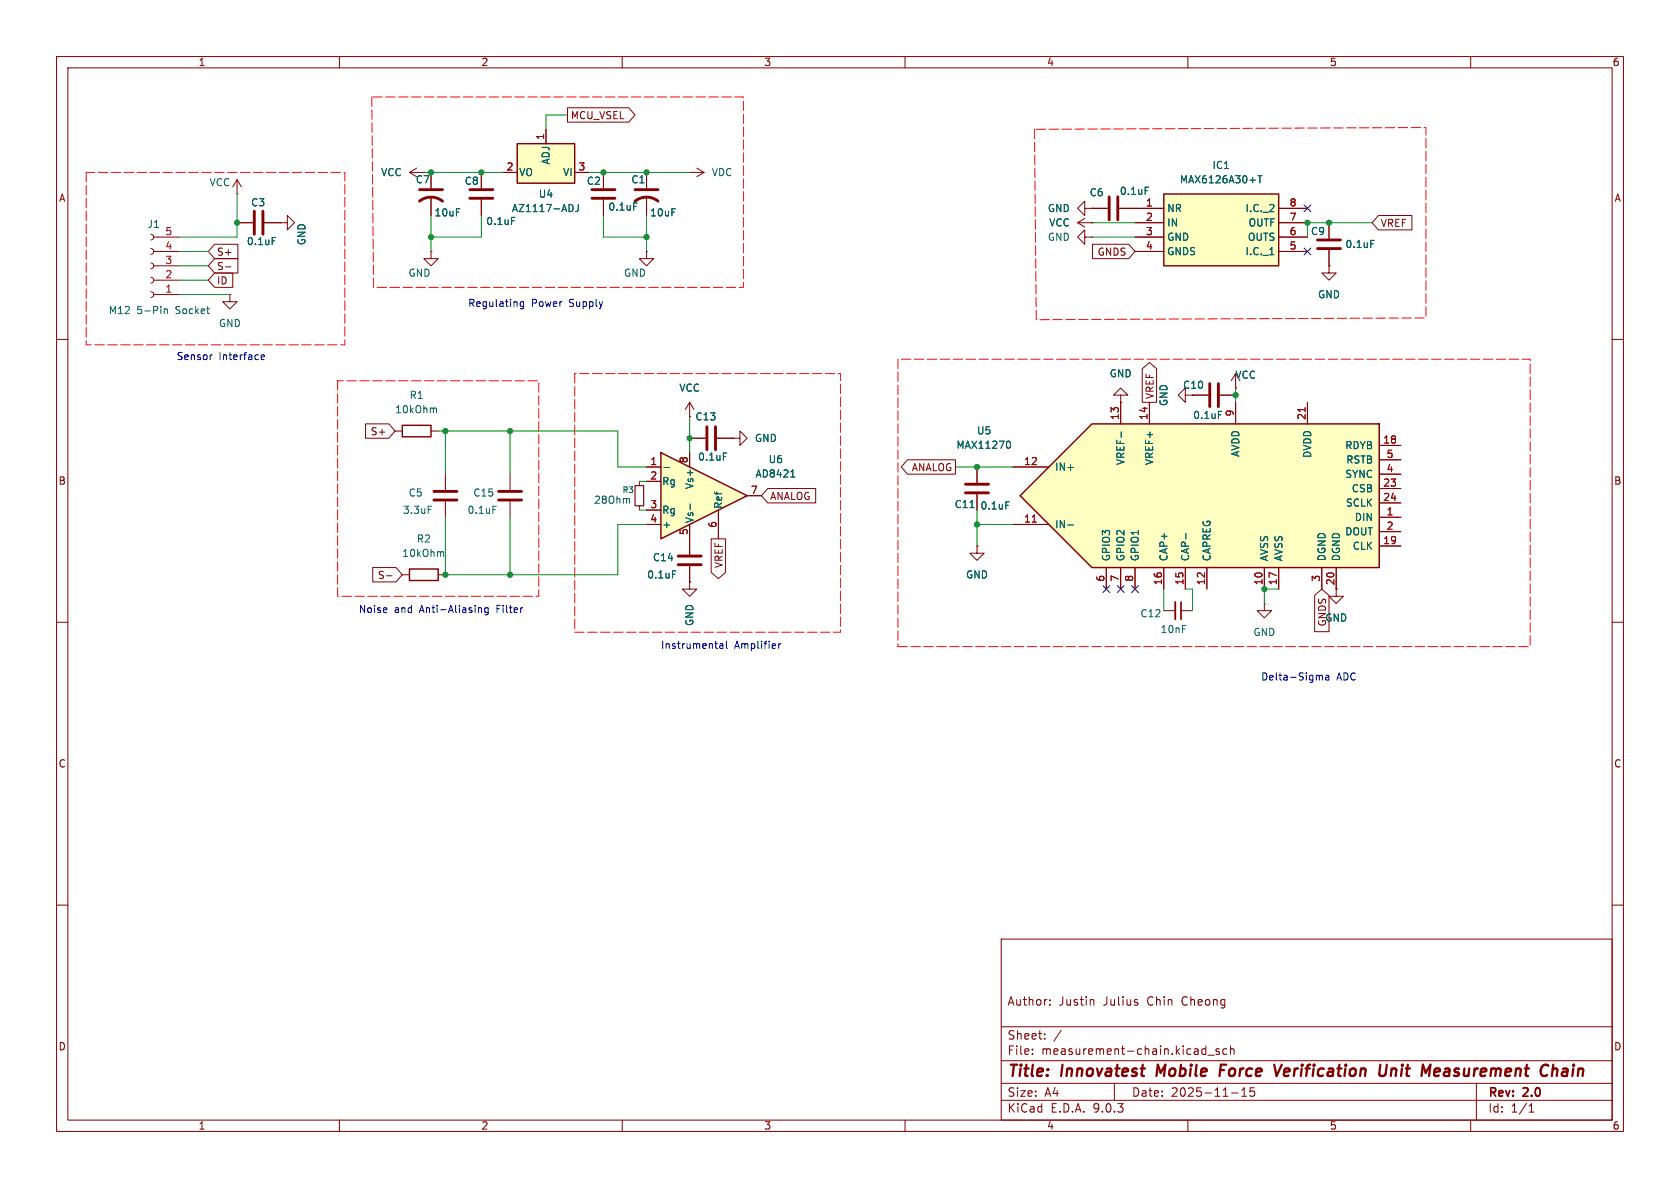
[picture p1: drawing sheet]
<svg xmlns="http://www.w3.org/2000/svg" width="297mm" height="210mm" viewBox="0 0 297 210" stroke-linecap="round" stroke-linejoin="round" font-family="sans-serif">
<g fill="none" stroke="#840000" stroke-width=".18">
<path d="M10 10h277v190h-277zM12 12h273v186h-273zM60 10v2M110 10v2M160 10v2M210 10v2M260 10v2M72.4 30.5l1.3 .7M72.4 30.5h2.5M73.7 29.7l-1.3 .8M74.9 30.5h.1M121.9 30.5h.1"/>
<path d="M121.9 30.5h2.6M123.2 29.7l1.3 .8M124.5 30.5l-1.3 .7M10 60h2M121.9 77.5h2.8M126.7 77.5h2.8M285 60h2M10 110h2M285 110h2M10 160h2M177 166h108v32h-108zM185.6 177.6v.1"/>
<path d="M185.6 176.8v.1M193.2 176.7l.2 .2v.8M201 177.2l.2 .2-.2 .3M201 176.7l.1 .1M285 160h2M60 198v2M110 198v2M160 198v2M177 194.5h108M177 191.5h108M177 187.5h108M177 181.5h108"/>
<path d="M182.5 186.3v.1M182.5 185.5v.1M184.7 183.6v.1M184.7 182.8v.1M187.6 182.1l-1.3 2M197 191.5v3M210 198v2M212.7 185.4l.5 .1M213.2 184.9v1.5M213.2 186.3l-.5 .1M213.5 186.5h1.2M215.5 185.5l-.3-.1-.2 .2v.2l.5 .2v.3h-.5"/>
<path d="M216.9 185.5l-.4-.1-.3 .3v.4l.1 .2h.6M217.5 185.5l.2-.1 .4 .1 .1 .9M217.5 184.9v1.5M217.7 193.2h1.2M219.5 193.8h.9M219.5 192.7l.5-.4v1.5M221.7 192.3h-.7v.7l.2-.1h.5l.1 .3-.1 .5-.2 .1-.5-.1M260 198v2M261 191.5v6.5M270.3 196.6h.9M270.3 195.5l.4-.4v1.5"/>
</g>
<g fill="none" stroke="#840000" stroke-width=".4">
<path d="M204.7 188.2l-.3 2M215.7 189.2h.7M216.8 188.2h-1l-.2 2M226.6 188.2l-.9 2M227.4 188.9l-.3 .3-.1 .7 .2 .3h.4M228 189.4l-1 .1M244 188.2l-.2 1.6M245.2 188.2l-.2 1.6a.64 .64 0 0 1-1.1 .2M246 188.9l-.1 1.3M246.6 188.9l-.6 .2M253.6 190.1l.2 .1 .6-.1M253.6 189.2l.3-.3h.4l.3 .3v.2l-1 .1"/>
<path d="M274.5 189.1a.49 .49 0 0 1 .8 .1l-.1 1M274.6 188.2l-.3 2M276.9 188.9l-.6 .1M276.9 189.4h-.5a.4 .4 0 0 0-.3 .4 .4 .4 0 0 0 .2 .4h.5"/>
</g>
<path d="M125 75.4v4.1M126.5 75.4v4.1" fill="none" stroke="#840000" stroke-width=".51"/>
<path d="M127.9 80.1h.6" fill="none" stroke="#006464" stroke-width=".18"/>
<path d="M91.4 25.4h10.2v7h-10.2z" fill="#ffffc2"/>
<path d="M91.4 25.4h10.2v7h-10.2z" fill="none" stroke="#840000" stroke-width=".25"/>
<g fill="none" stroke="#840000" stroke-width=".18">
<path d="M85.1 30.5v2.8M85.1 35.3v2.8M88.9 30.5h2.5M96.5 22.9v2.5M101.6 30.5h2.5M106.7 30.5v2.8M106.7 35.3v2.8M114.3 44.5v1.2h1.3l-1.3 1.3-1.3-1.3h1.3M114.3 44.5h.1M198.1 69.9h1.3l-1.3-1.3-1.3 1.3h1.3v1.2M198.1 71.1h.1M209.5 69.9v-1.3l-1.2 1.3 1.2 1.2v-1.2h1.3"/>
<path d="M210.8 69.9h.1M210.8 69.9h2.8M215.6 69.9h2.8M217.7 67.3l.7-1.3v2.6M218.4 68.6h.1"/>
</g>
<path d="M90.4 38.4h.6M100.9 36.1a.68 .68 0 0 1 .4 .7 .68 .68 0 0 1-.4 .6M102.2 36.1v.9a.41 .41 0 0 1-.4 .4M112 35.9h.6M215.4 72.7h.6" fill="none" stroke="#006464" stroke-width=".18"/>
<path d="M83.1 33.5h4M83.1 35.1h4M104.6 33.5h4.1M104.6 35.1h4.1M213.9 67.8v4.1M215.4 67.8v4.1" fill="none" stroke="#840000" stroke-width=".51"/>
<path d="M180.3 87.6l12.7-12.7h50.8v25.4h-50.8z" fill="#ffffc2"/>
<path d="M180.3 87.6l12.7-12.7h50.8v25.4h-50.8z" fill="none" stroke="#840000" stroke-width=".25"/>
<g fill="none" stroke="#840000" stroke-width=".18">
<path d="M114.3 30.5v2.8M114.3 34.8v3.3M193 36.8h2.8M197.9 36.8h2.8M234.9 39.4v2.8M234.9 44.2v2.8M198.1 71.1v3.8M203.2 71.1v3.8M218.4 71.1v3.8M231.1 71.1v3.8M243.8 78.7h3.8M172.7 96.5v1.3h1.3l-1.3 1.3-1.3-1.3h1.3"/>
<path d="M172.7 96.5h.1M179.1 82.6h6.3M179.1 92.7h6.3M243.8 81.3h3.8M243.8 83.8h3.8M243.8 86.4h3.8M243.8 88.9h3.8M243.8 91.4h3.8M243.8 94h3.8M243.8 96.5h3.8M195.6 100.3v3.8M198.1 100.3v3.8"/>
<path d="M200.7 100.3v3.8M205.7 100.3v3.8M205.7 108h2.1M208.8 108h2M209.5 100.3v3.8M213.4 100.3v3.8M223.5 106.7v1.3h1.3l-1.3 1.2-1.3-1.2h1.3M223.5 106.7h.1M223.5 100.3v3.8M226.1 100.3v3.8M233.7 100.3v3.8M236.2 104.1v1.3h1.3l-1.3 1.3-1.3-1.3h1.3"/>
<path d="M236.2 104.1h.1M236.2 100.3v3.8"/>
</g>
<path d="M202.5 33.1h.6M242.3 42.5h.6M178.2 78a.68 .68 0 0 1 .5 .6 .68 .68 0 0 1-.5 .6M198.2 76.3v1M188.8 92.8h.9M209.6 94.3v1" fill="none" stroke="#006464" stroke-width=".18"/>
<path d="M230.7 72.1v.7M182.5 92.3h.7" fill="none" stroke="#a90000" stroke-width=".18"/>
<path d="M208.8 106.4v3.1" fill="none" stroke="#840000" stroke-width=".3"/>
<path d="M207.8 106.4v3.1" fill="none" stroke="#840000" stroke-width=".33"/>
<path d="M112.3 35.6a3.3 3.3 0 0 1 4 0M112.3 33.5h4M196.1 34.8v4.1M197.6 34.8v4.1M232.9 42.4h4.1M232.9 43.9h4.1" fill="none" stroke="#840000" stroke-width=".51"/>
<path d="M205.7 34.3h20.4v12.7h-20.4z" fill="#ffffc2"/>
<path d="M205.7 34.3h20.4v12.7h-20.4zM71.1 75.2h5.1v2h-5.1zM72.4 100.6h5.1v2h-5.1z" fill="none" stroke="#840000" stroke-width=".25"/>
<g fill="none" stroke="#840000" stroke-width=".18">
<path d="M76.2 30.5v2.8M76.2 34.8v3.3M190.5 39.4h2.5M190.5 39.4l1.3 .7M191.8 36.8v-1.2l-1.3 1.2 1.3 1.3v-1.3h1.2M191.8 38.6l-1.3 .8M193 39.4h.1M193 36.8h.1M200.7 36.8h5M200.7 39.4h5M226.1 36.8h5M226.1 39.4h5"/>
<path d="M76.2 44.5v1.2h1.3l-1.3 1.3-1.3-1.3h1.3M76.2 44.5h.1M191.8 41.9v-1.3l-1.3 1.3 1.3 1.3v-1.3h1.2M193 41.9h.1M200.7 41.9h5M200.7 44.5h5M226.1 41.9h5M226.1 44.5h5M234.9 47v1.3h1.3l-1.3 1.2-1.2-1.2h1.2M234.9 47h.1M69.8 76.2h1.3M76.2 76.2h1.3"/>
<path d="M121.9 73.7h.1M121.9 71.1v2.6M121.9 71.1l-.7 1.3M121.9 71.1l.8 1.3M129.5 77.5h1.3v-1.3l1.3 1.3-1.3 1.2v-1.2M129.5 77.5h.1M78.7 83.8v2.8M78.7 88.6v2.8M90.2 83.8v2.8M90.2 88.6v2.8M113 85.1v.8M113 89.4v.8"/>
<path d="M121.9 95.3v2.7M71.1 101.6h1.3M77.5 101.6h1.2M121.9 102.9v1.2h1.3l-1.3 1.3-1.3-1.3h1.3M121.9 102.9h.1M121.9 100.1v2.8"/>
</g>
<path d="M222.4 31.1h.7M222.7 31.1v1.2M224.5 45h.7M76.8 72.1l.4 .2v.7M75.7 89.5h.6M78.1 97.5l.3 .2v.7M87.1 89.5h.6M111.1 88.1l.2 .2v.7M118.9 100.9h.6" fill="none" stroke="#006464" stroke-width=".18"/>
<path d="M74.2 35.6a3.3 3.3 0 0 1 4 0M74.2 33.5h4M76.7 86.9h4.1M76.7 88.4h4.1M88.1 86.9h4.1M88.1 88.4h4.1M119.9 98.3h4.1M119.9 99.8h4.1" fill="none" stroke="#840000" stroke-width=".51"/>
<path d="M112.3 85.9h1.5v3.5h-1.5z" fill="none" stroke="#840000" stroke-width=".2"/>
<path d="M116.8 80l15.3 7.6-15.3 7.7z" fill="#ffffc2"/>
<path d="M116.8 80l15.3 7.6-15.3 7.7z" fill="none" stroke="#840000" stroke-width=".25"/>
<g fill="none" stroke="#840000" stroke-width=".18">
<path d="M100.3 19h10.9l1.1 1.3-1.1 1.3h-10.9zM41.9 34.3h.1M41.9 31.8l-.8 1.2M41.9 31.8l.8 1.2M41.9 31.8v2.5M41.9 39.4h2.8M46.7 39.4h2.8M49.5 39.4h1.3v-1.3l1.3 1.3-1.3 1.2v-1.2M49.5 39.4h.1M74.9 30.5h.1M76.2 30.5v2.8M76.2 34.8v3.3"/>
<path d="M85.1 30.5v2.8M85.1 35.3v2.8M88.9 30.5h2.5M96.5 22.9v2.5M101.6 30.5h2.5M106.7 30.5v2.8M106.7 35.3v2.8M114.3 30.5v2.8M114.3 34.8v3.3M193 39.4h.1M193 36.8h.1M193 36.8h2.8"/>
<path d="M197.9 36.8h7.8M200.7 39.4h5M226.1 39.4h5M226.1 36.8h5M234.9 39.4v2.8M243.7 38.1h5.9v2.5h-5.9l-1.1-1.2zM26.7 51.6l.3 .1 .2 .4-.2 .3-.3 .2M26.7 49l.3 .2 .2 .3-.2 .4-.3 .1M26.7 46.5l.3 .1 .2 .4-.2 .3-.3 .2M26.7 43.9l.3 .2 .2 .4-.2 .3-.3 .2M26.7 41.4l.3 .2 .2 .3-.2 .4-.3 .1M27.2 52.1h4.5"/>
<path d="M27.2 49.5h4.5M27.2 47h4.5M27.2 44.5h4.5M27.2 41.9h4.5M37.9 45.7h4.2v2.6h-4.2l-1.1-1.3zM37.9 48.3h3.3v2.5h-3.3l-1.1-1.3zM37.9 43.2h4.2v2.5h-4.2l-1.1-1.2zM39.9 47.2h.9M40.6 52.1v1.2h1.3l-1.3 1.3-1.2-1.3h1.2M40.6 52.1h.1M193.1 43.2h6.4l1.2 1.3-1.2 1.2h-6.4zM200.7 44.5h5"/>
<path d="M200.7 41.9h5M226.1 44.5h5M226.1 41.9h5M234.9 47h.1M234.9 44.2v2.8M64.6 74.9h4.1l1.1 1.3-1.1 1.3h-4.1zM121.9 73.7h.1M121.9 77.5h2.8M126.7 77.5h2.8M129.5 77.5h.1M198.1 71.1h.1M198.1 71.1v3.8"/>
<path d="M201.9 65.2l1.3-1.1 1.3 1.1v5.9h-2.6zM203.2 71.1v3.8M210.8 69.9h.1M210.8 69.9h2.8M215.6 69.9h2.8M218.4 68.6h.1M218.4 71.1v3.8M231.1 71.1v3.8M243.8 78.7h3.8M114.3 82.6h2.5M114.3 85.1h2.5M114.3 90.2h2.5"/>
<path d="M114.3 92.7h2.5M121.9 80v2.6M121.9 92.7v5.3M125.7 95.3h2.6v5.9l-1.3 1.1-1.3-1.1zM127 90.2v5.1M132.1 87.6h2.5M135.7 86.4h8.5v2.5h-8.5l-1.1-1.3zM160.4 81.3h8.5v2.5h-8.5l-1.1-1.2zM172.7 96.5h.1M172.7 82.6v2.7M172.7 87.4v2.8M179.1 82.6h6.3"/>
<path d="M179.1 92.7h6.3M243.8 81.3h3.8M243.8 83.8h3.8M243.8 86.4h3.8M243.8 88.9h3.8M243.8 91.4h3.8M243.8 94h3.8M243.8 96.5h3.8M65.9 100.3h4.1l1.1 1.3-1.1 1.3h-4.1zM68.3 101.8h1M121.9 102.9h.1M121.9 100.1v2.8"/>
<path d="M195.6 100.3v3.8M198.1 100.3v3.8M200.7 100.3v3.8M205.7 100.3v3.8M209.5 100.3v3.8M213.4 100.3v3.8M223.5 100.3v3.8M226.1 100.3v3.8M232.4 105.3l1.3-1.2 1.3 1.2v6.4h-2.6zM233.7 100.3v3.8M236.2 104.1h.1M236.2 100.3v3.8"/>
</g>
<g fill="none" stroke="#006464" stroke-width=".18">
<path d="M90.4 38.4h.6M100.9 36.1a.68 .68 0 0 1 .4 .7 .68 .68 0 0 1-.4 .6M102.2 36.1v.9a.41 .41 0 0 1-.4 .4M112 35.9h.6M202.5 33.1h.6M222.4 31.1h.7M222.7 31.1v1.2M29 54.6v.8M29 54.7l.2-.1 .3 .1 .1 .7M48.1 42h.6M224.5 45h.7M242.3 42.5h.6"/>
<path d="M178.2 78a.68 .68 0 0 1 .5 .6 .68 .68 0 0 1-.5 .6M198.2 76.3v1M215.4 72.7h.6M117.4 82.6h.9M122 89.1v1M127.9 80.1h.6M139.8 84.3h.7M140 83.2l.2-.1v1.2M171.5 89.7h.7M177.8 88.7h.6M188.8 92.8h.9M209.6 94.3v1"/>
<path d="M118.9 100.9h.6"/>
</g>
<path d="M45 37.3v4.1M46.5 37.3v4.1M170.7 85.6h4.1M170.7 87.1h4.1" fill="none" stroke="#840000" stroke-width=".51"/>
<path d="M65.7 17.1l.3 33.7h65.4v-33.7h-65.7M15.2 30.5v30.5h45.8v-30.5h-45.8M182.9 22.9l.3 33.6 68.9-.3v-33.7l-69.2 .4M59.7 67.3v38.1h35.5v-38.1h-35.5M101.6 66v45.8h47v-45.8h-47M158.7 114.3h111.8v-50.8h-111.8v50.8" fill="none" stroke="#f00" stroke-width=".18" stroke-dasharray="1.7 .6"/>
<g fill="none" stroke="#009600" stroke-width=".18">
<path d="M41.9 34.3v7.6h-10.2M74.9 30.5h14M76.2 38.1v6.4M85.1 38.1v3.8h-8.9M100.3 20.3h-3.8v2.6M104.1 30.5h17.8M106.7 38.1v3.8h7.6M114.3 38.1v6.4M193 39.4h7.7M242.6 39.4h-11.5v2.5M31.7 49.5h5.1M31.7 52.1h8.9"/>
<path d="M31.7 44.5h5.1M31.7 47h5.1M193 41.9h7.7M77.5 76.2h31.7v6.4h5.1M78.7 76.2v7.6M90.2 76.2v7.6M121.9 73.7v6.3M218.4 68.6v2.5M78.7 91.4v10.2h30.5v-8.9h5.1M90.2 91.4v10.2M113 90.2h1.3M113 85.1h1.3"/>
<path d="M168.9 82.6h10.2M172.7 90.2v6.3M172.7 92.7h6.4M205.7 104.1v3.9M209.5 104.1h1.3v3.9M226.1 104.1h-2.6v2.6"/>
</g>
<path d="M230.5 36.2l1.2 1.2M231.7 36.2l-1.2 1.2M230.5 43.8l1.2 1.3M231.7 43.8l-1.2 1.3M195 103.5l1.2 1.2M196.2 103.5l-1.2 1.2M197.5 103.5l1.2 1.2M198.7 103.5l-1.2 1.2M200.1 103.5l1.2 1.2M201.3 103.5l-1.2 1.2" fill="none" stroke="#000084" stroke-width=".18"/>
<g fill="none" stroke="#0000c2" stroke-width=".18">
<path d="M92.6 53.3v1.1l-.3 .2-.3-.1M92.6 53.4l-.4-.1-.2 .3 .1 .5h.5M37.5 62.7l-.2 .1M46.2 63.2l.6-.2-.1-.2-.4-.1-.1 .2v.6h.5M84.7 107.5h.4v.8M86.3 107.5l-.4-.1-.2 .3 .1 .5h.5M86.3 107.4v1.1l-.2 .2-.4-.1M127.3 113.8h.4l.1 .8M127.8 114.1h-.4l-.2 .2 .2 .3h.4M128.4 113.4v1l.2 .2M137.7 113.8v.8M138 113.8l-.3 .2"/>
<path d="M233.1 119.4l.1 .2M233.2 119.6v.6M233.2 119.6l.2-.2h.3l.1 .8M234.4 119.4h.5v.8M234.9 119.7h-.4l-.2 .2 .2 .3h.4"/>
</g>
<path d="M230.7 72.1v.7M182.5 92.3h.7" fill="none" stroke="#a90000" stroke-width=".18"/>
<g fill="#009600" stroke="#009600" stroke-width=".18">
<circle cx="223.5" cy="104.1" r=".46"/>
<circle cx="218.4" cy="69.9" r=".46"/>
<circle cx="90.2" cy="76.2" r=".46"/>
<circle cx="90.2" cy="101.6" r=".46"/>
<circle cx="78.7" cy="76.2" r=".46"/>
<circle cx="121.9" cy="77.5" r=".46"/>
<circle cx="78.7" cy="101.6" r=".46"/>
<circle cx="106.7" cy="30.5" r=".46"/>
<circle cx="114.3" cy="30.5" r=".46"/>
<circle cx="114.3" cy="41.9" r=".46"/>
<circle cx="85.1" cy="30.5" r=".46"/>
<circle cx="76.2" cy="41.9" r=".46"/>
<circle cx="76.2" cy="30.5" r=".46"/>
<circle cx="41.9" cy="39.4" r=".46"/>
<circle cx="172.7" cy="92.7" r=".46"/>
<circle cx="172.7" cy="82.6" r=".46"/>
<circle cx="234.9" cy="39.4" r=".46"/>
<circle cx="231.1" cy="39.4" r=".46"/>
</g>
<g font-size="2.8" fill="#840000">
<text x="178" y="190.9">Title:</text>
<text x="187.7" y="190.9">Innovatest</text>
<text x="205.3" y="190.9">Mobile</text>
<text x="217.3" y="190.9">Force</text>
<text x="227.8" y="190.9">Verification</text>
<text x="247" y="190.9">Unit</text>
<text x="255.4" y="190.9">Measurement</text>
<text x="277.2" y="190.9">Chain</text>
</g>
<g font-size="2.1" fill="#840000">
<text x="178" y="178">Author:</text>
<text x="187.2" y="178">Justin</text>
<text x="195.1" y="178">Julius</text>
<text x="203" y="178">Chin</text>
<text x="209.2" y="178">Cheong</text>
<text x="178" y="184">Sheet:</text>
<text x="178" y="186.7">File:</text>
<text x="184.1" y="186.7">measurement-chain.kicad_sch</text>
<text x="178" y="196.9">KiCad</text>
<text x="178" y="194.1">Size:</text>
<text x="184.7" y="194.1">A4</text>
<text x="185.7" y="196.9">E.D.A.</text>
<text x="193.3" y="196.9">9.0.3</text>
<text x="200" y="194.1">Date:</text>
<text x="207" y="194.1">2025-11-15</text>
<text x="263" y="194.3">Rev:</text>
<text x="263" y="196.9">Id:</text>
<text x="267.1" y="196.9">1/1</text>
<text x="269.4" y="194.3">2.0</text>
</g>
<g font-size="1.8" fill="#840000">
<text x="35" y="11.9">1</text>
<text x="85" y="11.9">2</text>
<text x="135" y="11.9">3</text>
<text x="185" y="11.9">4</text>
<text x="235" y="11.9">5</text>
<text x="285" y="11.9">6</text>
<text x="100.8" y="21.3">MCU_VSEL</text>
<text x="10.3" y="35.9">A</text>
<text x="285.3" y="35.9">A</text>
<text x="244" y="40.3">VREF</text>
<text x="38.3" y="47.9">S-</text>
<text x="38.3" y="45.4">S+</text>
<text x="193.9" y="45.4">GNDS</text>
<text x="38.3" y="50.5">ID</text>
<text x="204.2" y="70.6" transform="rotate(-90 204.2 70.6)">VREF</text>
<text x="65.4" y="77.2">S+</text>
<text x="161.1" y="83.5">ANALOG</text>
<text x="10.3" y="85.9">B</text>
<text x="136" y="88.6">ANALOG</text>
<text x="285.3" y="85.9">B</text>
<text x="128" y="100.5" transform="rotate(-90 128 100.5)">VREF</text>
<text x="66.7" y="102.6">S-</text>
<text x="234.6" y="110.9" transform="rotate(-90 234.6 110.9)">GNDS</text>
<text x="10.3" y="135.9">C</text>
<text x="285.3" y="135.9">C</text>
<text x="10.3" y="185.9">D</text>
<text x="285.3" y="185.9">D</text>
<text x="35" y="199.9">1</text>
<text x="85" y="199.9">2</text>
<text x="135" y="199.9">3</text>
<text x="185" y="199.9">4</text>
<text x="235" y="199.9">5</text>
<text x="285" y="199.9">6</text>
</g>
<g font-size="1.8" fill="#a90000">
<text x="96.3" y="24.8" transform="rotate(-90 96.3 24.8)">1</text>
<text x="89.5" y="30.2">2</text>
<text x="102.2" y="30.2">3</text>
<text x="29.1" y="41.7">5</text>
<text x="202.5" y="36.6">1</text>
<text x="202.5" y="39.1">2</text>
<text x="202.5" y="41.7">3</text>
<text x="227.9" y="36.6">8</text>
<text x="227.9" y="39.1">7</text>
<text x="227.9" y="41.7">6</text>
<text x="29.1" y="46.7">3</text>
<text x="29.1" y="44.2">4</text>
<text x="202.5" y="44.2">4</text>
<text x="227.9" y="44.2">5</text>
<text x="29.1" y="51.8">1</text>
<text x="29.1" y="49.3">2</text>
<text x="197.9" y="74.3" transform="rotate(-90 197.9 74.3)">13</text>
<text x="202.9" y="74.3" transform="rotate(-90 202.9 74.3)">14</text>
<text x="218.2" y="73.7" transform="rotate(-90 218.2 73.7)">9</text>
<text x="230.9" y="74.3" transform="rotate(-90 230.9 74.3)">21</text>
<text x="114.9" y="82.3">1</text>
<text x="121.7" y="82" transform="rotate(-90 121.7 82)">8</text>
<text x="180.9" y="82.3">12</text>
<text x="244.4" y="78.5">18</text>
<text x="245" y="81">5</text>
<text x="245" y="83.6">4</text>
<text x="114.9" y="84.8">2</text>
<text x="114.9" y="89.9">3</text>
<text x="132.6" y="87.4">7</text>
<text x="244.4" y="86.1">23</text>
<text x="244.4" y="88.6">24</text>
<text x="114.9" y="92.5">4</text>
<text x="121.7" y="94.7" transform="rotate(-90 121.7 94.7)">5</text>
<text x="126.7" y="93.4" transform="rotate(-90 126.7 93.4)">6</text>
<text x="180.9" y="92.5">11</text>
<text x="245" y="91.2">1</text>
<text x="245" y="93.7">2</text>
<text x="244.4" y="96.3">19</text>
<text x="195.3" y="102.9" transform="rotate(-90 195.3 102.9)">6</text>
<text x="197.9" y="102.9" transform="rotate(-90 197.9 102.9)">7</text>
<text x="200.4" y="102.9" transform="rotate(-90 200.4 102.9)">8</text>
<text x="205.5" y="103.5" transform="rotate(-90 205.5 103.5)">16</text>
<text x="209.3" y="103.5" transform="rotate(-90 209.3 103.5)">15</text>
<text x="213.1" y="103.5" transform="rotate(-90 213.1 103.5)">12</text>
<text x="223.3" y="103.5" transform="rotate(-90 223.3 103.5)">10</text>
<text x="225.8" y="103.5" transform="rotate(-90 225.8 103.5)">17</text>
<text x="233.4" y="102.9" transform="rotate(-90 233.4 102.9)">3</text>
<text x="236" y="103.5" transform="rotate(-90 236 103.5)">20</text>
</g>
<g font-size="1.8" fill="#006464">
<text x="97.4" y="29.2" transform="rotate(-90 97.4 29.2)">ADJ</text>
<text x="36.9" y="33.1">VCC</text>
<text x="67.3" y="31.3">VCC</text>
<text x="73.4" y="32.6">C7</text>
<text x="82.1" y="32.9">C8</text>
<text x="91.7" y="31.3">VO</text>
<text x="95.1" y="35.2">U4</text>
<text x="99.4" y="31.3">VI</text>
<text x="103.6" y="32.9">C2</text>
<text x="111.5" y="32.6">C1</text>
<text x="125.7" y="31.3">VDC</text>
<text x="192.5" y="34.9">C6</text>
<text x="197.9" y="34.6">0.1uF</text>
<text x="208.5" y="32.6">MAX6126A30+T</text>
<text x="214.3" y="30.1">IC1</text>
<text x="26" y="40.5">J1</text>
<text x="44.3" y="36.7">C3</text>
<text x="76.7" y="38.5">10uF</text>
<text x="85.9" y="40">0.1uF</text>
<text x="90.4" y="37.7">AZ1117-ADJ</text>
<text x="107.5" y="37.4">0.1uF</text>
<text x="114.8" y="38.5">10uF</text>
<text x="185.1" y="37.7">GND</text>
<text x="185.4" y="40.2">VCC</text>
<text x="206.2" y="37.7">NR</text>
<text x="206.2" y="40.2">IN</text>
<text x="220.1" y="37.7">I.C._2</text>
<text x="220.6" y="40.2">OUTF</text>
<text x="231.7" y="41.8">C9</text>
<text x="43.5" y="43.5">0.1uF</text>
<text x="54.2" y="43.5" transform="rotate(-90 54.2 43.5)">GND</text>
<text x="185.1" y="42.8">GND</text>
<text x="206.2" y="42.8">GND</text>
<text x="206.2" y="45.3">GNDS</text>
<text x="220.1" y="45.3">I.C._1</text>
<text x="220.5" y="42.8">OUTS</text>
<text x="237.8" y="44">0.1uF</text>
<text x="72.1" y="49.1">GND</text>
<text x="110.2" y="49.1">GND</text>
<text x="232.9" y="52.9">GND</text>
<text x="19.1" y="55.7">M12</text>
<text x="24.2" y="55.7">5-Pin</text>
<text x="31.2" y="55.7">Socket</text>
<text x="38.6" y="58">GND</text>
<text x="72.3" y="70.7">R1</text>
<text x="120" y="69.4">VCC</text>
<text x="196.1" y="66.9">GND</text>
<text x="206.6" y="71.9" transform="rotate(-90 206.6 71.9)">GND</text>
<text x="209.1" y="68.9">C10</text>
<text x="218.3" y="67.2">VCC</text>
<text x="69.7" y="73.3">10kOhm</text>
<text x="122.8" y="74.5">C13</text>
<text x="172.6" y="77">U5</text>
<text x="210.8" y="74.3">0.1uF</text>
<text x="123.3" y="81.6">0.1uF</text>
<text x="133.4" y="78.3">GND</text>
<text x="135.8" y="82.1">U6</text>
<text x="169" y="79.5">MAX11270</text>
<text x="186.4" y="83.4">IN+</text>
<text x="199" y="82.3" transform="rotate(-90 199 82.3)">VREF-</text>
<text x="204.1" y="82.3" transform="rotate(-90 204.1 82.3)">VREF+</text>
<text x="219.3" y="80.9" transform="rotate(-90 219.3 80.9)">AVDD</text>
<text x="232" y="81" transform="rotate(-90 232 81)">DVDD</text>
<text x="237.7" y="79.6">RDYB</text>
<text x="237.9" y="82.1">RSTB</text>
<text x="72.1" y="88">C5</text>
<text x="83.6" y="88">C15</text>
<text x="104.9" y="89.3">28Ohm</text>
<text x="117" y="86">Rg</text>
<text x="122.8" y="86.6" transform="rotate(-90 122.8 86.6)">Vs+</text>
<text x="133.5" y="84.6">AD8421</text>
<text x="237.7" y="84.7">SYNC</text>
<text x="237.8" y="89.8">SCLK</text>
<text x="238.9" y="87.2">CSB</text>
<text x="71.1" y="91">3.3uF</text>
<text x="82.6" y="91">0.1uF</text>
<text x="117" y="91">Rg</text>
<text x="117" y="93.6">+</text>
<text x="122.8" y="92.6" transform="rotate(-90 122.8 92.6)">Vs-</text>
<text x="127.9" y="90" transform="rotate(-90 127.9 90)">Ref</text>
<text x="168.7" y="90">C11</text>
<text x="173.2" y="90.3">0.1uF</text>
<text x="186.4" y="93.6">IN-</text>
<text x="237.7" y="94.8">DOUT</text>
<text x="239.4" y="92.3">DIN</text>
<text x="71" y="98.7">10kOhm</text>
<text x="73.6" y="96.1">R2</text>
<text x="115.3" y="99.4">C14</text>
<text x="196.4" y="99.3" transform="rotate(-90 196.4 99.3)">GPIO3</text>
<text x="199" y="99.3" transform="rotate(-90 199 99.3)">GPIO2</text>
<text x="201.5" y="99.3" transform="rotate(-90 201.5 99.3)">GPIO1</text>
<text x="206.6" y="99.3" transform="rotate(-90 206.6 99.3)">CAP+</text>
<text x="210.4" y="99.3" transform="rotate(-90 210.4 99.3)">CAP-</text>
<text x="214.2" y="99.3" transform="rotate(-90 214.2 99.3)">CAPREG</text>
<text x="224.4" y="99.3" transform="rotate(-90 224.4 99.3)">AVSS</text>
<text x="226.9" y="99.3" transform="rotate(-90 226.9 99.3)">AVSS</text>
<text x="234.5" y="99.3" transform="rotate(-90 234.5 99.3)">DGND</text>
<text x="237.1" y="99.3" transform="rotate(-90 237.1 99.3)">DGND</text>
<text x="239.1" y="97.4">CLK</text>
<text x="114.3" y="102.5">0.1uF</text>
<text x="170.7" y="102.5">GND</text>
<text x="122.8" y="110.8" transform="rotate(-90 122.8 110.8)">GND</text>
<text x="201.5" y="109.3">C12</text>
<text x="205.1" y="112.1">10nF</text>
<text x="221.5" y="112.6">GND</text>
<text x="234.2" y="110.1">GND</text>
</g>
<g font-size="1.8" fill="#0000c2">
<text x="82.7" y="54.5">Regulating</text>
<text x="93.9" y="54.5">Power</text>
<text x="100.7" y="54.5">Supply</text>
<text x="31.1" y="63.9">Sensor</text>
<text x="38.7" y="63.9">Interface</text>
<text x="63.3" y="108.6">Noise</text>
<text x="69.7" y="108.6">and</text>
<text x="74.3" y="108.6">Anti-Aliasing</text>
<text x="88.1" y="108.6">Filter</text>
<text x="116.8" y="114.9">Instrumental</text>
<text x="129.8" y="114.9">Amplifier</text>
<text x="222.9" y="120.5">Delta-Sigma</text>
<text x="236.3" y="120.5">ADC</text>
</g>
<text font-size="1.4" fill="#006464" x="109.9" y="87.4">R3</text>
</svg>
